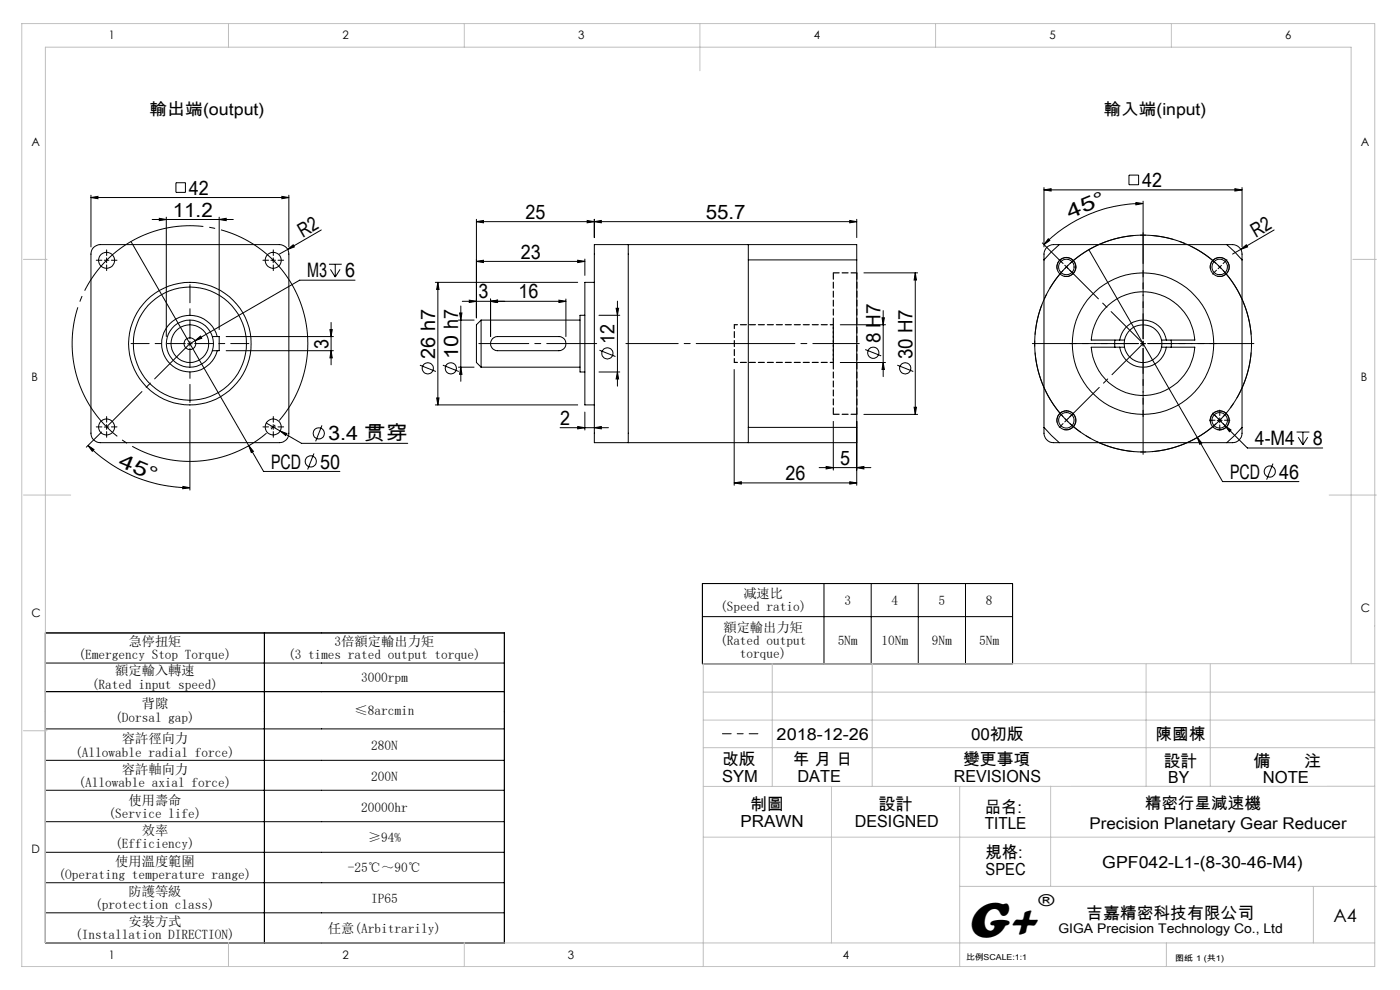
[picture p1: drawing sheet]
<svg xmlns="http://www.w3.org/2000/svg" width="297mm" height="210mm" viewBox="0 0 297 210" stroke-linecap="round" stroke-linejoin="round" font-family="sans-serif">
<g fill="none" stroke="#000" stroke-width=".21">
<path d="M37.3 38.8h2v2h-2zM221.5 39.8v12.6M239.5 37.1h2v2.1h-2zM263.5 39.8v12.6M19.3 41.9l1.5-.2v.4zM19.3 41.4v11M19.3 41.9h42M19.9 52.5l.6-.4 .8-.2h38a1.99 1.99 0 0 1 2 2v38a1.99 1.99 0 0 1-2 2h-38a1.99 1.99 0 0 1-2-2v-38l.1-.8zM22.1 55.2h1M22.6 54.7v1M27.8 51.3l28.1 48.7h16.2M32.3 46.6h17.2"/>
<path d="M33.8 46.3l1.5 .3-1.5 .2zM35.3 46.1v25.3M46.5 46.6l1.5-.3v.5zM46.5 46.1v23.8M57.5 55.2h1M58 54.7v1M59.8 41.7l1.5 .2-1.5 .2zM61 52.9l1.2-1 .2 .5zM61 52.9l-1.7 1M61.3 41.4v11M68.2 48.8l-7.2 4.1M69.8 56h2.7"/>
<path d="M70.1 57.1l1 1.7M71.1 56v2.8M72.1 57.1l-1 1.7M75.3 59.4h-11.7l-22.2 12.9M92.4 59.9h30.2M92.9 59.9l.2 1.5h-.5zM92.9 59.9v26M101.1 47l1.5-.2v.5zM101.1 46.5v20.9M101.1 47h80.7M101.1 55.4l1.5-.2v.5zM101.1 55.4h23"/>
<path d="M122.6 55.2l1.5 .2-1.5 .3zM124.1 55v3.4M124.6 46.8l1.5 .2-1.5 .3zM126.1 59.9h-2v26h2M126.1 47l1.5-.2v.5zM126.1 46.5v3.9M133.3 51.9v42M158.7 51.9v3.2M158.7 55.1h23.1M158.7 55.1v35.6M180.3 46.8l1.5 .2-1.5 .3zM181.8 55.1v-3.2h-55.7v42h55.7v-3.2h-23.1"/>
<path d="M181.8 55.1v47.8M181.8 46.5v3.9M183.3 57.9h11.4M194.2 57.9v30M194.2 57.9l.2 1.5h-.5zM221.1 51.5l4 4.1M221.5 40.3l1.5-.3v.5zM221.5 40.3h42M222.1 52.5l.6-.4 .8-.2h38a2.05 2.05 0 0 1 2 2v38a2.05 2.05 0 0 1-2 2h-38a2.05 2.05 0 0 1-2-2v-38l.2-.8zM222.4 50.7l.3 .3-1.2 .9zM224.3 57.1a2 2 0 0 1 1.8-2.5 2 2 0 0 1 2.1 2.2 2 2 0 0 1-2.5 1.8M224.7 51.9l-3.2 3.2"/>
<path d="M231 53l23 39.8M241 43l1.5 .2-1.5 .3zM242.5 43.2a29.6 29.6 0 0 0-21 8.7M242.5 42.7v13.2M256.8 57.1a2 2 0 0 1 1.8-2.5 2 2 0 0 1 2.2 2.2 2 2 0 0 1-2.6 1.8M258.4 56.3l.7 .7M259.1 56.3l-.7 .7M260.2 51.9l3.3 3.2M262 40l1.5 .3-1.5 .2zM263.2 52.9l1.2-1 .3 .5zM263.2 52.9l-1.7 1M270.3 48.8l-7.1 4.1"/>
<path d="M39.8 72.9h1M40.3 72.4v1M41.4 72.3l1.1-1 .3 .4zM41.4 72.3l-1.1 .6M45 71.4h1.5v3h-1.5M46.1 71.4a6 6 0 0 0-9.2-3.4 6 6 0 0 0 0 9.8 6 6 0 0 0 9.2-3.4M48 74.4h22.7M48 71.4h22.7M70 69.9h.5l-.3 1.5zM70.2 68.4v9M70.2 74.4l.3 1.5h-.5zM89.1 77.5l3.4 1.3"/>
<path d="M93.9 77.5l3.4 1.3M97.3 77.9h3.3M97.3 67.9h3.3M97.5 66.4h.5l-.2 1.5zM97.8 77.9l.2 1.5h-.5zM97.8 64.9v16M98.1 63.9h22M99.6 63.7l1.5 .2-1.5 .3zM102.1 67.9v10M102.1 67.9l-1 1v8l1 1M102.1 77.9h20.9M102.1 67.9h20.9"/>
<path d="M104.1 63.9l1.5-.2v.5zM104.1 63.4v8M104.5 71.8l.7-.4h.4h13a1.5 1.5 0 0 1 1.5 1.5 1.5 1.5 0 0 1-1.5 1.5h-13a1.52 1.52 0 0 1-1.4-.9 1.52 1.52 0 0 1 .3-1.7zM118.6 63.7l1.5 .2-1.5 .3zM120.1 63.4v8M124.1 66.9h-1.1v12h1.1M127.1 78.9h4.4M127.1 66.9h4.4M127.2 74.3l3.4 1.3M130.7 65.4h.5l-.2 1.5zM131 78.9l.2 1.5h-.5zM131 63.9v18"/>
<path d="M155.8 78.4v24.5M178.3 76.9h9.6M178.3 68.9h9.6M183.6 74.1l3.3 1.4M187.1 67.4h.5l-.2 1.5zM187.4 76.9l.2 1.5h-.5zM187.4 65.9v14M190.4 77.5l3.3 1.3M236.5 72.1v1.6M237.5 73.7a5 5 0 0 0 5 4.2 5 5 0 0 0 4.9-4.2M237.5 73.7h-6a11 11 0 0 0 11 10.2 11 11 0 0 0 11-10.2h-6.1M237.5 73.7h1"/>
<path d="M237.5 72.1a5 5 0 0 1 5-4.2 5 5 0 0 1 4.9 4.2M237.5 72.1h-6a11 11 0 0 1 11-10.2 11 11 0 0 1 11 10.2h-6.1M237.5 72.1h1M238.5 73.7a4 4 0 0 0 4 3.2 4 4 0 0 0 3.9-3.2M238.5 72.1a4 4 0 0 1 4-3.2 4 4 0 0 1 3.9 3.2M238.5 72.1v1.6M242 72.9h1M242.5 72.4v1M246.4 73.7h1M246.4 72.1h1M246.4 72.1v1.6M248.4 72.1v1.6"/>
<path d="M18.7 94.5l1.2 .8-.3 .4zM18.7 94.5a30.5 30.5 0 0 0 21.6 9M21.6 91.6l-3.3 3.3M22.1 90.6h1M22.6 90.1v1M40.3 86.9v17.1M52.8 94.5l1 1.2-.5 .3zM56.5 89.7l2.9 1.7M57.5 90.6h1M58 90.1v1M59.4 91.4l1.5 .6-.3 .4zM59.4 91.4l4.6 2.6h22.5"/>
<path d="M66.6 96.2l-1.3 3.4M68.3 90.2l-1.3 3.4M92.4 85.9h30.2M92.6 84.4h.5l-.2 1.5zM118.8 90.7h10.3M122.6 90.5l1.5 .2-1.5 .3zM124.1 87.4v3.8M126.1 90.7l1.5-.2v.5zM158.7 90.7v3.2M173.8 99.2h10.9M175.3 98.9l1.5 .3-1.5 .3zM176.8 89.4v10.3"/>
<path d="M181.8 99.2l1.5-.3v.6zM183.3 87.9h11.4M193.9 86.4h.5l-.2 1.5zM221.5 90.7l3.2 3.2M224.3 89.7a2 2 0 0 1 1.8-2.6 2 2 0 0 1 2.1 2.2 2 2 0 0 1-2.5 1.8M254 92.8l1 1.2-.5 .3zM254 92.8l5.4 9.4h16.2M256.8 89.7a2 2 0 0 1 1.8-2.6 2 2 0 0 1 2.2 2.2 2 2 0 0 1-2.6 1.8M257.6 88l2.3 2.3M258.2 89.2h1.1M258.8 88.6v1.1M259.9 90.3l1.3 .9-.4 .4z"/>
<path d="M259.9 90.3l4.7 4.7h16M263.5 90.7l-3.3 3.2M270.1 98.3l-1.4 3.4M275.1 91.6h2.7M275.4 92.7l1 1.7M276.4 91.6v2.8M277.4 92.7l-1 1.7M38.8 103.2l1.5 .3-1.5 .2zM155.8 102.4l1.5-.2v.5zM155.8 102.4h26M180.3 102.2l1.5 .2-1.5 .3zM9.6 134.3h97.4v65.7h-97.4z"/>
<path d="M56.1 134.3v65.7M149 123.8h65.8v17h-65.8zM149 130.8h65.8M174.8 123.8v17M184.8 123.8v17M194.8 123.8v17M204.8 123.8v17M9.6 140.6h97.4M9.6 146.7h97.4M9.6 154.6h97.4M9.6 161.3h97.4M9.6 167.6h97.4"/>
<path d="M9.6 174.3h97.4M9.6 180.8h97.4M9.6 187.2h97.4M9.6 193.6h97.4"/>
<circle cx="22.6" cy="55.2" r="1.7"/>
<circle cx="58" cy="55.2" r="1.71"/>
<circle cx="226.2" cy="56.6" r="1.65"/>
<circle cx="226.2" cy="56.6" r="2.02"/>
<circle cx="258.7" cy="56.6" r="2.02"/>
<circle cx="258.8" cy="56.6" r="1.64"/>
<circle cx="40.3" cy="72.9" r="12"/>
<circle cx="40.3" cy="72.9" r="5"/>
<circle cx="40.3" cy="72.9" r="13"/>
<circle cx="40.3" cy="72.9" r="4"/>
<circle cx="40.3" cy="72.9" r="1.25"/>
<circle cx="90.8" cy="78.1" r="1.19"/>
<circle cx="95.6" cy="78.1" r="1.19"/>
<circle cx="128.9" cy="75" r="1.2"/>
<circle cx="185.2" cy="74.8" r="1.18"/>
<circle cx="192.1" cy="78.1" r="1.19"/>
<circle cx="242.5" cy="72.9" r="15"/>
<circle cx="22.6" cy="90.6" r="1.7"/>
<circle cx="58" cy="90.6" r="1.71"/>
<circle cx="65.9" cy="97.9" r="1.18"/>
<circle cx="67.6" cy="91.9" r="1.19"/>
<circle cx="226.2" cy="89.1" r="2.02"/>
<circle cx="226.2" cy="89.2" r="1.65"/>
<circle cx="258.7" cy="89.2" r="2.02"/>
<circle cx="258.7" cy="89.2" r="1.64"/>
<circle cx="269.4" cy="100" r="1.18"/>
</g>
<path d="M64.2 65.6a25 25 0 0 0-41.9-10.1 25 25 0 0 0 11.5 41.5 25 25 0 0 0 30.8-30.1l-.4-1.3" fill="none" stroke="#000" stroke-width=".21" stroke-dasharray="30.5 1.3 1.3 1.3" stroke-dashoffset="5.3" stroke-linecap="butt"/>
<path d="M264.5 66.2a23 23 0 0 0-38.5-9.3 23 23 0 0 0 10.5 38.2 23 23 0 0 0 28.4-27.6l-.4-1.3" fill="none" stroke="#000" stroke-width=".21" stroke-dasharray="30.5 1.3 1.3 1.3" stroke-dashoffset="11.6" stroke-linecap="butt"/>
<path d="M226.2 56.6l-.3 .4M226.2 56.6l.4-.3M226.2 89.1l.4 .4M226.2 89.1l-.3-.3M258.8 89.1l.3-.3M258.8 89.1l-.4 .4" fill="none" stroke="#000" stroke-width=".21" stroke-dasharray="30.5 1.3 1.3 1.3" stroke-linecap="butt"/>
<path d="M225.5 57.3a23 23 0 0 0 0 31.1M258 55.9a23 23 0 0 0-31 0M227 89.8a23 23 0 0 0 31 0M259.5 88.4a23 23 0 0 0 0-31.1" fill="none" stroke="#000" stroke-width=".21" stroke-dasharray="30.5 1.3 1.3 1.3" stroke-dashoffset="15.3" stroke-linecap="butt"/>
<path d="M132.8 72.9h26" fill="none" stroke="#000" stroke-width=".21" stroke-dasharray="30.5 1.3 1.3 1.3" stroke-dashoffset="19.4"/>
<path d="M158.8 72.9h23.5" fill="none" stroke="#000" stroke-width=".21" stroke-dasharray="30.5 1.3 1.3 1.3" stroke-dashoffset="20.6"/>
<path d="M40.3 72.9l-17.7 17.7M126.6 72.9h-25" fill="none" stroke="#000" stroke-width=".21" stroke-dasharray="30.5 1.3 1.3 1.3" stroke-dashoffset="19.9"/>
<g fill="none" stroke="#000" stroke-width=".21" stroke-dasharray="30.5 1.3 1.3 1.3">
<path d="M21.6 55.2h-1.2M22.6 54.2v-1.2M22.6 56.2v1.2M23.6 55.2h1.2M57 55.2h-1.2M58 54.2v-1.2M58 56.2v1.2M59 55.2h1.2M225.5 55.9l-.8-.8M226.2 56.6l-.3-.3M226.2 56.6l.4 .4M226.9 57.3l.9 .8"/>
<path d="M258.1 57.3l-.9 .8M259.5 55.9l.8-.8M242.5 72.9v-.5M242.5 72.9h-.5M242.5 72.9v.5M242.5 72.9h.5M21.6 90.6h-1.2M22.6 89.6v-1.2M22.6 91.6v1.2M23.6 90.6h1.2M57 90.6h-1.2M58 89.6v-1.2"/>
<path d="M58 91.6v1.2M59 90.6h1.2M225.5 89.8l-.8 .9M226.2 89.1l-.3 .4M226.2 89.1l.4-.3M226.9 88.4l.9-.8M257.8 89.1h-1.2M258.1 88.4l-.9-.8M258.8 89.1l.3 .4M258.8 89.1l-.4-.3M258.8 88.1v-1.1M258.8 90.1v1.2"/>
<path d="M259.5 89.8l.8 .9M259.8 89.1h1.1"/>
</g>
<path d="M39.3 72.9h-11.5M40.3 71.9v-11.5M40.3 73.9v11.5M41.3 72.9h11.5" fill="none" stroke="#000" stroke-width=".21" stroke-dasharray="30.5 1.3 1.3 1.3" stroke-dashoffset="26.6"/>
<path d="M153.3 155.6h7.5" fill="none" stroke="#000" stroke-width=".21" stroke-dasharray="30.5 1.3 1.3 1.3" stroke-dashoffset="28.6"/>
<path d="M226.2 56.6l16.3 16.3" fill="none" stroke="#000" stroke-width=".21" stroke-dasharray="30.5 1.3 1.3 1.3" stroke-dashoffset="20.9"/>
<path d="M241.5 72.9h-22.5M242.5 72.9l-15.9 15.9M242.5 71.9v-22.5M242.5 73.9v22.5M243.5 72.9h22.5" fill="none" stroke="#000" stroke-width=".21" stroke-dasharray="30.5 1.3 1.3 1.3" stroke-dashoffset="21.1"/>
<path d="M155.8 68.9h21M155.8 76.9h21" fill="none" stroke="#000" stroke-width=".25" stroke-dasharray="1.3 .6" stroke-dashoffset=".6"/>
<path d="M155.8 68.9v8M176.8 68.9v8" fill="none" stroke="#000" stroke-width=".25" stroke-dasharray="1.3 .6" stroke-dashoffset=".4"/>
<path d="M176.8 57.9h5M176.8 87.9h5" fill="none" stroke="#000" stroke-width=".25" stroke-dasharray="1.3 .6"/>
<path d="M176.8 57.9v30M181.8 57.9v30" fill="none" stroke="#000" stroke-width=".25" stroke-dasharray="1.3 .6" stroke-dashoffset="-.1"/>
<g fill="none" stroke="#c0c0c0" stroke-width=".21">
<path d="M4.6 5h287v200h-287zM48.5 5v5M98.5 5v5M148.5 5v10M198.5 5v5M248.5 5v5M5 55h5M287 55h5M5 105h10M282 105h10M5 155h5M149.2 152.7h142.4"/>
<path d="M149.2 146.8h142.4M149.2 158.6h142.4M163.8 140.8v26M185 140.8v26M243.1 140.8v26M256.8 140.8v26M286.6 140.8v-130.8h-277v190h282M291.6 140.8h-142.4v64.2M149.2 177.6h142.4M176.4 166.8v33.2M203.6 166.8v38.2M222.9 166.8v21.2"/>
<path d="M291.6 166.8h-142.4M203.6 188h88.4M278.6 188v12M48.5 200v5M98.5 200v5M247.4 200v5"/>
</g>
<path d="M241.5 72.9h-14.5M242.5 71.9v-14.5M242.5 73.9v14.5M243.5 72.9h14.5" fill="none" stroke="#000" stroke-width=".21" stroke-dasharray="30.5 1.3 1.3 1.3" stroke-dashoffset="25.1"/>
<g fill="#000">
<path d="M61 52.9l1.2-1 .2 .5zM263.2 52.9l1.2-1 .3 .5z"/>
<path d="M19.3 41.9l1.5-.2v.4zM59.8 41.7l1.5 .2-1.5 .2z"/>
<path d="M46.5 46.6l1.5-.3v.5zM33.8 46.3l1.5 .3-1.5 .2z"/>
<path d="M101.1 47l1.5-.2v.5zM124.6 46.8l1.5 .2-1.5 .3zM126.1 47l1.5-.2v.5zM180.3 46.8l1.5 .2-1.5 .3zM122.6 90.5l1.5 .2-1.5 .3zM126.1 90.7l1.5-.2v.5z"/>
<path d="M122.6 55.2l1.5 .2-1.5 .3zM101.1 55.4l1.5-.2v.5z"/>
<path d="M194.2 57.9l.2 1.5h-.5zM193.9 86.4h.5l-.2 1.5z"/>
<path d="M241 43l1.5 .2-1.5 .3zM222.4 50.7l.3 .3-1.2 .9z"/>
<path d="M41.4 72.3l1.4-.6-.3-.4zM59.4 91.4l1.2 1 .3-.4zM221.5 40.3l1.5-.3v.5zM262 40l1.5 .3-1.5 .2zM259.9 90.3l.9 1.3 .4-.4z"/>
<path d="M70.2 74.4l.3 1.5h-.5zM70 69.9h.5l-.3 1.5z"/>
<path d="M97.8 77.9l.2 1.5h-.5zM97.5 66.4h.5l-.2 1.5zM131 78.9l.2 1.5h-.5zM130.7 65.4h.5l-.2 1.5zM92.6 84.4h.5l-.2 1.5zM92.9 59.9l.2 1.5h-.5z"/>
<path d="M99.6 63.7l1.5 .2-1.5 .3zM104.1 63.9l1.5-.2v.5z"/>
<path d="M104.1 63.9l1.5-.2v.5zM118.6 63.7l1.5 .2-1.5 .3z"/>
<path d="M187.4 76.9l.2 1.5h-.5zM187.1 67.4h.5l-.2 1.5z"/>
<path d="M18.7 94.5l1.2 .8-.3 .4zM38.8 103.2l1.5 .3-1.5 .2z"/>
<path d="M175.3 98.9l1.5 .3-1.5 .3zM181.8 99.2l1.5-.3v.6zM155.8 102.4l1.5-.2v.5zM180.3 102.2l1.5 .2-1.5 .3zM52.8 94.5l.5 1.5 .5-.3zM254 92.8l.5 1.5 .5-.3z"/>
</g>
<text font-size="11" x="205.1" y="198.7">G+</text>
<g font-size="4.2">
<text x="40.1" y="41.3">42</text>
<text x="242.3" y="39.7">42</text>
<text x="36.7" y="46">11.2</text>
<text x="111.5" y="46.4">25</text>
<text x="149.7" y="46.4">55.7</text>
<text x="227" y="46.5" transform="rotate(-23 227 46.5)">4 5 °</text>
<text x="64.2" y="50.4" transform="rotate(-30 64.2 50.4)">R2</text>
<text x="266.4" y="50.4" transform="rotate(-30 266.4 50.4)">R2</text>
<text x="65.2" y="58.8">M3</text>
<text x="73.2" y="58.8">6</text>
<text x="110.5" y="54.8">23</text>
<text x="101.5" y="63.3">3</text>
<text x="110" y="63.3">16</text>
<text x="69.7" y="73.9" transform="rotate(-90 69.7 73.9)">3</text>
<text x="92.3" y="76.2" transform="rotate(-90 92.3 76.2)">26 h7</text>
<text x="97.2" y="76.2" transform="rotate(-90 97.2 76.2)">10 h7</text>
<text x="130.4" y="73" transform="rotate(-90 130.4 73)">12</text>
<text x="186.8" y="72.8" transform="rotate(-90 186.8 72.8)">8 H7</text>
<text x="193.6" y="76.2" transform="rotate(-90 193.6 76.2)">30 H7</text>
<text x="69.6" y="93.4">3.4 贯穿</text>
<text x="118.8" y="90.1">2</text>
<text x="266.2" y="94.4">4-M4</text>
<text x="278.5" y="94.4">8</text>
<text x="24.9" y="98.9" transform="rotate(23 24.9 98.9)">4 5 °</text>
<text x="57.5" y="99.4">PCD</text>
<text x="67.9" y="99.4">50</text>
<text x="166.7" y="101.8">26</text>
<text x="178.2" y="98.6">5</text>
<text x="261" y="101.5">PCD</text>
<text x="271.3" y="101.5">46</text>
</g>
<text font-size="3.9" x="282.9" y="195.5">A4</text>
<g font-size="3.5">
<text x="31.7" y="24.4">輸出端(output)</text>
<text x="234.1" y="24.4">輸入端(input)</text>
<text x="164.8" y="157">2018-12-26</text>
<text x="206" y="157">00初版</text>
<text x="245.2" y="157">陳國棟</text>
<text x="153.2" y="162.3">改版</text>
<text x="153.2" y="165.8">SYM</text>
<text x="168.2" y="162.3">年 月 日</text>
<text x="169.2" y="165.8">DATE</text>
<text x="202.4" y="165.8">REVISIONS</text>
<text x="204.3" y="162.3">變更事項</text>
<text x="246.9" y="162.6">設計</text>
<text x="247.9" y="166.1">BY</text>
<text x="265.9" y="162.6">備</text>
<text x="267.9" y="166.1">NOTE</text>
<text x="276.6" y="162.6">注</text>
<text x="159.1" y="171.9">制圖</text>
<text x="186.4" y="171.9">設計</text>
<text x="208.9" y="172.4">品名:</text>
<text x="157.1" y="175.4">PRAWN</text>
<text x="181.3" y="175.4">DESIGNED</text>
<text x="208.9" y="175.9">TITLE</text>
<text x="209.1" y="182.1">規格:</text>
<text x="209.1" y="185.6">SPEC</text>
<text x="233.8" y="184.2">GPF042-L1-(8-30-46-M4)</text>
<text x="220.3" y="192.2">®</text>
<text x="230.5" y="194.8">吉嘉精密科技有限公司</text>
</g>
<g font-size="3.4">
<text x="242.9" y="171.6">精密行星減速機</text>
<text x="231.1" y="175.9">Precision Planetary Gear Reducer</text>
</g>
<g font-size="2.8">
<text x="152.8" y="129.7">(Speed ratio)</text>
<text x="157.7" y="126.9">减速比</text>
<text x="179.1" y="128.3">3</text>
<text x="189.1" y="128.3">4</text>
<text x="199.1" y="128.3">5</text>
<text x="209.1" y="128.3">8</text>
<text x="27.2" y="137">急停扭矩</text>
<text x="71" y="137">3倍額定輸出力矩</text>
<text x="152.8" y="136.8">(Rated output</text>
<text x="153.5" y="134">額定輸出力矩</text>
<text x="177.7" y="136.8">5Nm</text>
<text x="187" y="136.8">10Nm</text>
<text x="197.7" y="136.8">9Nm</text>
<text x="207.7" y="136.8">5Nm</text>
<text x="16.7" y="139.8">(Emergency Stop Torque)</text>
<text x="24.4" y="143.3">額定輸入轉速</text>
<text x="61.1" y="139.8">(3 times rated output torque)</text>
<text x="157" y="139.6">torque)</text>
<text x="19.5" y="146.1">(Rated input speed)</text>
<text x="76.6" y="144.7">3000rpm</text>
<text x="24.4" y="153.1">(Dorsal gap)</text>
<text x="30.1" y="150.2">背隙</text>
<text x="75.2" y="151.7">≤8arcmin</text>
<text x="16" y="160.5">(Allowable radial force)</text>
<text x="25.8" y="157.7">容許徑向力</text>
<text x="78.7" y="159.1">280N</text>
<text x="16.7" y="167">(Allowable axial force)</text>
<text x="25.8" y="164.2">容許軸向力</text>
<text x="78.7" y="165.6">200N</text>
<text x="23" y="173.6">(Service life)</text>
<text x="27.2" y="170.7">使用壽命</text>
<text x="76.6" y="172.1">20000hr</text>
<text x="24.4" y="180">(Efficiency)</text>
<text x="30.1" y="177.1">效率</text>
<text x="78" y="178.5">≥94%</text>
<text x="24.4" y="183.6">使用溫度範圍</text>
<text x="73.8" y="185">-25℃～90℃</text>
<text x="12.4" y="186.4">(Operating temperature range)</text>
<text x="27.2" y="190">防護等級</text>
<text x="78.7" y="191.4">IP65</text>
<text x="20.2" y="192.9">(protection class)</text>
<text x="27.2" y="196.4">安裝方式</text>
<text x="69.6" y="197.8">任意(Arbitrarily)</text>
<text x="224.5" y="197.8">GIGA Precision Technology Co., Ltd</text>
<text x="16" y="199.2">(Installation DIRECTION)</text>
</g>
<g font-size="2.5">
<text x="23.1" y="8.4">1</text>
<text x="72.7" y="8.4">2</text>
<text x="122.7" y="8.4">3</text>
<text x="172.7" y="8.4">4</text>
<text x="222.7" y="8.4">5</text>
<text x="272.7" y="8.4">6</text>
<text x="6.7" y="30.9">A</text>
<text x="288.7" y="30.9">A</text>
<text x="6.7" y="80.9">B</text>
<text x="288.7" y="80.9">B</text>
<text x="6.7" y="130.9">C</text>
<text x="288.7" y="129.9">C</text>
<text x="6.7" y="180.9">D</text>
<text x="23.1" y="203.4">1</text>
<text x="72.7" y="203.4">2</text>
<text x="120.5" y="203.4">3</text>
<text x="178.8" y="203.4">4</text>
</g>
<g font-size="1.7">
<text x="204.9" y="203.7">比例SCALE:1:1</text>
<text x="249.3" y="203.8">图纸 1 (共1)</text>
</g>
</svg>
